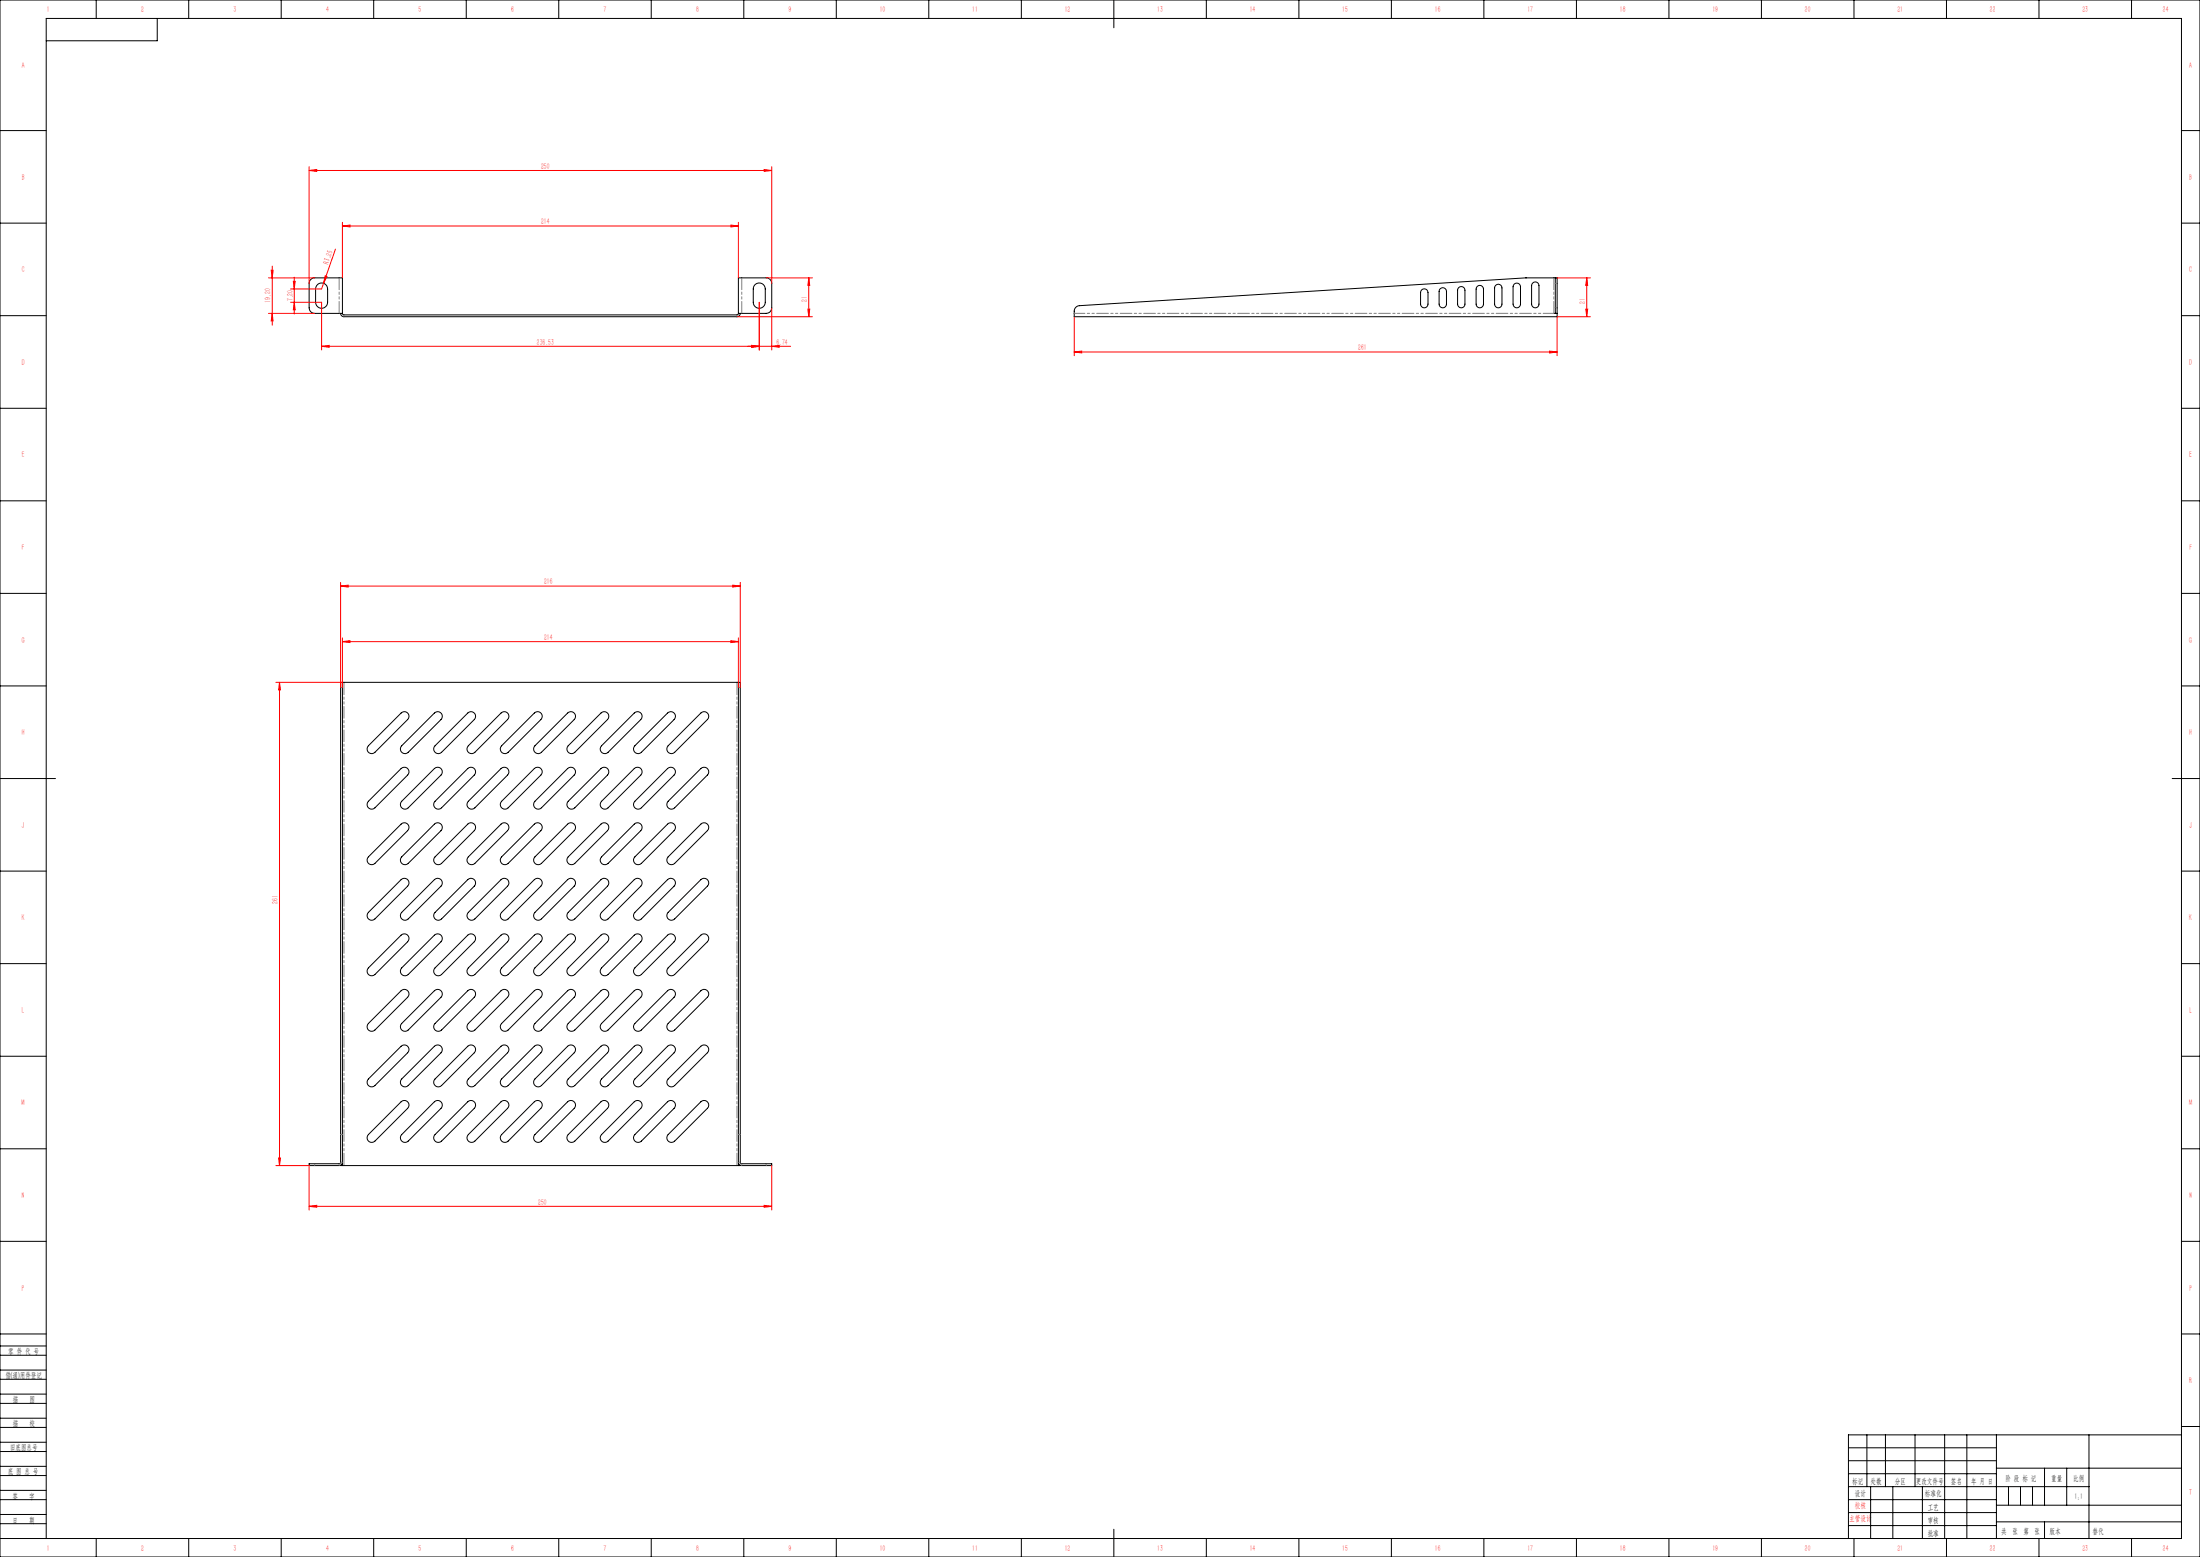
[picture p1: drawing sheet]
<svg xmlns="http://www.w3.org/2000/svg" width="1189mm" height="841mm" viewBox="0 0 1189 841" stroke-linecap="round" stroke-linejoin="round" font-family="sans-serif">
<g fill="none" stroke="#000" stroke-width=".54">
<path d="M0 0h1189v841h-1189zM52 0v10M85 10v12h-60M102 0v10M152 0v10M202 0v10M252 0v10M302 0v10M352 0v10M402 0v10M452 0v10M502 0v10"/>
<path d="M552 0v10M602 0v15M652 0v10M702 0v10M752 0v10M802 0v10M852 0v10M902 0v10M952 0v10M1002 0v10M1052 0v10M1102 0v10"/>
<path d="M1152 0v10M0 71h25M1179 71h10M0 121h25M1179 121h10M172 154a3 3 0 0 1 3-1 3 3 0 0 1 2 3v7a3 3 0 0 1-3 4 3 3 0 0 1-3-4v-7zM408 154a3 3 0 0 1 4-1 3 3 0 0 1 2 3v7a3 3 0 0 1-4 4 3 3 0 0 1-3-4v-7zM768 157l3-1 1 1v7a2 2 0 0 1-2 2 2 2 0 0 1-2-2v-6zM778 156l2-1 2 2v7a2 2 0 0 1-2 2 2 2 0 0 1-2-2v-7zM788 155h3l1 1v8a2 2 0 0 1-2 2 2 2 0 0 1-2-2v-7zM798 155l3-1 1 1v9a2 2 0 0 1-2 2 2 2 0 0 1-2-2v-8zM808 154h2l2 1v9a2 2 0 0 1-2 2 2 2 0 0 1-2-2v-8z"/>
<path d="M818 153h3l1 1v10a2 2 0 0 1-2 2 2 2 0 0 1-2-2v-9zM828 153l3-1 1 2v10a2 2 0 0 1-2 2 2 2 0 0 1-2-2v-10zM841 150v19M841 150a1.5 1.5 0 0 1 1 1 1.5 1.5 0 0 1 0 1v17M841 150h-16l-242 15a4 4 0 0 0-2 6h261v-2M0 171h25M184 169h-14a3 3 0 0 1-3-3v-13a3 3 0 0 1 3-3h15v19M184 169l1 2h1h212h2v-2M184 169h1M185 169l1 1h212l1-1M399 169v-19h15a3 3 0 0 1 3 3v13a3 3 0 0 1-3 3h-14M399 169h1"/>
<path d="M840 169h1M841 169h1M1179 171h10M0 221h25M1179 221h10M0 271h25M1179 271h10M0 321h25M1179 321h10M0 371h25M185 369h-1v259l-1 1h-14a1.5 1.5 0 0 0-1-1 1.5 1.5 0 0 0-1 2h16l2-1v-1M185 369v261"/>
<path d="M185 369h214M399 369h1v259l1 1h14a1.5 1.5 0 0 1 2 1h-16l-1-1-1-1M399 369v261M1179 371h10M199 403l18-18a2.5 2.5 0 0 1 3 0 2.5 2.5 0 0 1 0 4l-17 17a2.5 2.5 0 0 1-4 0 2.5 2.5 0 0 1 0-3zM217 403l18-18a2.5 2.5 0 0 1 3 0 2.5 2.5 0 0 1 0 4l-17 17a2.5 2.5 0 0 1-4 0 2.5 2.5 0 0 1 0-3zM235 403l18-18a2.5 2.5 0 0 1 3 0 2.5 2.5 0 0 1 0 4l-17 17a2.5 2.5 0 0 1-4 0 2.5 2.5 0 0 1 0-3zM253 403l18-18a2.5 2.5 0 0 1 3 0 2.5 2.5 0 0 1 0 4l-17 17a2.5 2.5 0 0 1-4 0 2.5 2.5 0 0 1 0-3zM271 403l18-18a2.5 2.5 0 0 1 3 0 2.5 2.5 0 0 1 0 4l-17 17a2.5 2.5 0 0 1-4 0 2.5 2.5 0 0 1 0-3zM289 403l18-18a2.5 2.5 0 0 1 3 0 2.5 2.5 0 0 1 0 4l-17 17a2.5 2.5 0 0 1-4 0 2.5 2.5 0 0 1 0-3zM307 403l18-18a2.5 2.5 0 0 1 3 0 2.5 2.5 0 0 1 0 4l-17 17a2.5 2.5 0 0 1-4 0 2.5 2.5 0 0 1 0-3zM325 403l18-18a2.5 2.5 0 0 1 3 0 2.5 2.5 0 0 1 0 4l-17 17a2.5 2.5 0 0 1-4 0 2.5 2.5 0 0 1 0-3z"/>
<path d="M343 403l18-18a2.5 2.5 0 0 1 3 0 2.5 2.5 0 0 1 0 4l-17 17a2.5 2.5 0 0 1-4 0 2.5 2.5 0 0 1 0-3zM361 415a2.5 2.5 0 0 1 3 0 2.5 2.5 0 0 1 0 4l-17 17a2.5 2.5 0 0 1-4 0 2.5 2.5 0 0 1 0-3zM361 403l18-18a2.5 2.5 0 0 1 3 0 2.5 2.5 0 0 1 0 4l-17 17a2.5 2.5 0 0 1-4 0 2.5 2.5 0 0 1 0-3zM379 415a2.5 2.5 0 0 1 3 0 2.5 2.5 0 0 1 0 4l-17 17a2.5 2.5 0 0 1-4 0 2.5 2.5 0 0 1 0-3zM0 421h30M199 433l18-18a2.5 2.5 0 0 1 3 0 2.5 2.5 0 0 1 0 4l-17 17a2.5 2.5 0 0 1-4 0 2.5 2.5 0 0 1 0-3zM217 433l18-18a2.5 2.5 0 0 1 3 0 2.5 2.5 0 0 1 0 4l-17 17a2.5 2.5 0 0 1-4 0 2.5 2.5 0 0 1 0-3zM235 433l18-18a2.5 2.5 0 0 1 3 0 2.5 2.5 0 0 1 0 4l-17 17a2.5 2.5 0 0 1-4 0 2.5 2.5 0 0 1 0-3zM253 433l18-18a2.5 2.5 0 0 1 3 0 2.5 2.5 0 0 1 0 4l-17 17a2.5 2.5 0 0 1-4 0 2.5 2.5 0 0 1 0-3zM271 433l18-18a2.5 2.5 0 0 1 3 0 2.5 2.5 0 0 1 0 4l-17 17a2.5 2.5 0 0 1-4 0 2.5 2.5 0 0 1 0-3zM289 433l18-18a2.5 2.5 0 0 1 3 0 2.5 2.5 0 0 1 0 4l-17 17a2.5 2.5 0 0 1-4 0 2.5 2.5 0 0 1 0-3zM307 433l18-18a2.5 2.5 0 0 1 3 0 2.5 2.5 0 0 1 0 4l-17 17a2.5 2.5 0 0 1-4 0 2.5 2.5 0 0 1 0-3z"/>
<path d="M325 433l18-18a2.5 2.5 0 0 1 3 0 2.5 2.5 0 0 1 0 4l-17 17a2.5 2.5 0 0 1-4 0 2.5 2.5 0 0 1 0-3zM1174 421h15M361 445a2.5 2.5 0 0 1 3 0 2.5 2.5 0 0 1 0 4l-17 17a2.5 2.5 0 0 1-4 0 2.5 2.5 0 0 1 0-3zM379 445a2.5 2.5 0 0 1 3 0 2.5 2.5 0 0 1 0 4l-17 17a2.5 2.5 0 0 1-4 0 2.5 2.5 0 0 1 0-3zM0 471h25M199 463l18-18a2.5 2.5 0 0 1 3 0 2.5 2.5 0 0 1 0 4l-17 17a2.5 2.5 0 0 1-4 0 2.5 2.5 0 0 1 0-3zM217 463l18-18a2.5 2.5 0 0 1 3 0 2.5 2.5 0 0 1 0 4l-17 17a2.5 2.5 0 0 1-4 0 2.5 2.5 0 0 1 0-3zM235 463l18-18a2.5 2.5 0 0 1 3 0 2.5 2.5 0 0 1 0 4l-17 17a2.5 2.5 0 0 1-4 0 2.5 2.5 0 0 1 0-3zM253 463l18-18a2.5 2.5 0 0 1 3 0 2.5 2.5 0 0 1 0 4l-17 17a2.5 2.5 0 0 1-4 0 2.5 2.5 0 0 1 0-3zM271 463l18-18a2.5 2.5 0 0 1 3 0 2.5 2.5 0 0 1 0 4l-17 17a2.5 2.5 0 0 1-4 0 2.5 2.5 0 0 1 0-3zM289 463l18-18a2.5 2.5 0 0 1 3 0 2.5 2.5 0 0 1 0 4l-17 17a2.5 2.5 0 0 1-4 0 2.5 2.5 0 0 1 0-3zM307 463l18-18a2.5 2.5 0 0 1 3 0 2.5 2.5 0 0 1 0 4l-17 17a2.5 2.5 0 0 1-4 0 2.5 2.5 0 0 1 0-3z"/>
<path d="M325 463l18-18a2.5 2.5 0 0 1 3 0 2.5 2.5 0 0 1 0 4l-17 17a2.5 2.5 0 0 1-4 0 2.5 2.5 0 0 1 0-3zM361 475a2.5 2.5 0 0 1 3 0 2.5 2.5 0 0 1 0 4l-17 17a2.5 2.5 0 0 1-4 0 2.5 2.5 0 0 1 0-3zM379 475a2.5 2.5 0 0 1 3 0 2.5 2.5 0 0 1 0 4l-17 17a2.5 2.5 0 0 1-4 0 2.5 2.5 0 0 1 0-3zM1179 471h10M199 493l18-18a2.5 2.5 0 0 1 3 0 2.5 2.5 0 0 1 0 4l-17 17a2.5 2.5 0 0 1-4 0 2.5 2.5 0 0 1 0-3zM217 493l18-18a2.5 2.5 0 0 1 3 0 2.5 2.5 0 0 1 0 4l-17 17a2.5 2.5 0 0 1-4 0 2.5 2.5 0 0 1 0-3zM235 493l18-18a2.5 2.5 0 0 1 3 0 2.5 2.5 0 0 1 0 4l-17 17a2.5 2.5 0 0 1-4 0 2.5 2.5 0 0 1 0-3zM253 493l18-18a2.5 2.5 0 0 1 3 0 2.5 2.5 0 0 1 0 4l-17 17a2.5 2.5 0 0 1-4 0 2.5 2.5 0 0 1 0-3zM271 493l18-18a2.5 2.5 0 0 1 3 0 2.5 2.5 0 0 1 0 4l-17 17a2.5 2.5 0 0 1-4 0 2.5 2.5 0 0 1 0-3zM289 493l18-18a2.5 2.5 0 0 1 3 0 2.5 2.5 0 0 1 0 4l-17 17a2.5 2.5 0 0 1-4 0 2.5 2.5 0 0 1 0-3zM307 493l18-18a2.5 2.5 0 0 1 3 0 2.5 2.5 0 0 1 0 4l-17 17a2.5 2.5 0 0 1-4 0 2.5 2.5 0 0 1 0-3zM325 493l18-18a2.5 2.5 0 0 1 3 0 2.5 2.5 0 0 1 0 4l-17 17a2.5 2.5 0 0 1-4 0 2.5 2.5 0 0 1 0-3z"/>
<path d="M0 521h25M199 523l18-18a2.5 2.5 0 0 1 3 0 2.5 2.5 0 0 1 0 4l-17 17a2.5 2.5 0 0 1-4 0 2.5 2.5 0 0 1 0-3zM217 523l18-18a2.5 2.5 0 0 1 3 0 2.5 2.5 0 0 1 0 4l-17 17a2.5 2.5 0 0 1-4 0 2.5 2.5 0 0 1 0-3zM235 535a2.5 2.5 0 0 1 3 0 2.5 2.5 0 0 1 0 4l-17 17a2.5 2.5 0 0 1-4 0 2.5 2.5 0 0 1 0-3zM235 523l18-18a2.5 2.5 0 0 1 3 0 2.5 2.5 0 0 1 0 4l-17 17a2.5 2.5 0 0 1-4 0 2.5 2.5 0 0 1 0-3zM253 523l18-18a2.5 2.5 0 0 1 3 0 2.5 2.5 0 0 1 0 4l-17 17a2.5 2.5 0 0 1-4 0 2.5 2.5 0 0 1 0-3zM271 535a2.5 2.5 0 0 1 3 0 2.5 2.5 0 0 1 0 4l-17 17a2.5 2.5 0 0 1-4 0 2.5 2.5 0 0 1 0-3zM271 523l18-18a2.5 2.5 0 0 1 3 0 2.5 2.5 0 0 1 0 4l-17 17a2.5 2.5 0 0 1-4 0 2.5 2.5 0 0 1 0-3zM289 523l18-18a2.5 2.5 0 0 1 3 0 2.5 2.5 0 0 1 0 4l-17 17a2.5 2.5 0 0 1-4 0 2.5 2.5 0 0 1 0-3zM307 535a2.5 2.5 0 0 1 3 0 2.5 2.5 0 0 1 0 4l-17 17a2.5 2.5 0 0 1-4 0 2.5 2.5 0 0 1 0-3zM307 523l18-18a2.5 2.5 0 0 1 3 0 2.5 2.5 0 0 1 0 4l-17 17a2.5 2.5 0 0 1-4 0 2.5 2.5 0 0 1 0-3zM325 523l18-18a2.5 2.5 0 0 1 3 0 2.5 2.5 0 0 1 0 4l-17 17a2.5 2.5 0 0 1-4 0 2.5 2.5 0 0 1 0-3z"/>
<path d="M343 523l18-18a2.5 2.5 0 0 1 3 0 2.5 2.5 0 0 1 0 4l-17 17a2.5 2.5 0 0 1-4 0 2.5 2.5 0 0 1 0-3zM361 535a2.5 2.5 0 0 1 3 0 2.5 2.5 0 0 1 0 4l-17 17a2.5 2.5 0 0 1-4 0 2.5 2.5 0 0 1 0-3zM361 523l18-18a2.5 2.5 0 0 1 3 0 2.5 2.5 0 0 1 0 4l-17 17a2.5 2.5 0 0 1-4 0 2.5 2.5 0 0 1 0-3zM379 535a2.5 2.5 0 0 1 3 0 2.5 2.5 0 0 1 0 4l-17 17a2.5 2.5 0 0 1-4 0 2.5 2.5 0 0 1 0-3zM1179 521h10M199 553l18-18a2.5 2.5 0 0 1 3 0 2.5 2.5 0 0 1 0 4l-17 17a2.5 2.5 0 0 1-4 0 2.5 2.5 0 0 1 0-3zM235 553l18-18a2.5 2.5 0 0 1 3 0 2.5 2.5 0 0 1 0 4l-17 17a2.5 2.5 0 0 1-4 0 2.5 2.5 0 0 1 0-3zM271 553l18-18a2.5 2.5 0 0 1 3 0 2.5 2.5 0 0 1 0 4l-17 17a2.5 2.5 0 0 1-4 0 2.5 2.5 0 0 1 0-3zM307 553l18-18a2.5 2.5 0 0 1 3 0 2.5 2.5 0 0 1 0 4l-17 17a2.5 2.5 0 0 1-4 0 2.5 2.5 0 0 1 0-3zM325 553l18-18a2.5 2.5 0 0 1 3 0 2.5 2.5 0 0 1 0 4l-17 17a2.5 2.5 0 0 1-4 0 2.5 2.5 0 0 1 0-3zM0 571h25M235 565a2.5 2.5 0 0 1 3 0 2.5 2.5 0 0 1 0 4l-17 17a2.5 2.5 0 0 1-4 0 2.5 2.5 0 0 1 0-3z"/>
<path d="M271 565a2.5 2.5 0 0 1 3 0 2.5 2.5 0 0 1 0 4l-17 17a2.5 2.5 0 0 1-4 0 2.5 2.5 0 0 1 0-3zM307 565a2.5 2.5 0 0 1 3 0 2.5 2.5 0 0 1 0 4l-17 17a2.5 2.5 0 0 1-4 0 2.5 2.5 0 0 1 0-3zM361 565a2.5 2.5 0 0 1 3 0 2.5 2.5 0 0 1 0 4l-17 17a2.5 2.5 0 0 1-4 0 2.5 2.5 0 0 1 0-3zM379 565a2.5 2.5 0 0 1 3 0 2.5 2.5 0 0 1 0 4l-17 17a2.5 2.5 0 0 1-4 0 2.5 2.5 0 0 1 0-3zM1179 571h10M199 583l18-18a2.5 2.5 0 0 1 3 0 2.5 2.5 0 0 1 0 4l-17 17a2.5 2.5 0 0 1-4 0 2.5 2.5 0 0 1 0-3zM217 595a2.5 2.5 0 0 1 3 0 2.5 2.5 0 0 1 0 4l-17 17a2.5 2.5 0 0 1-4 0 2.5 2.5 0 0 1 0-3zM235 595a2.5 2.5 0 0 1 3 0 2.5 2.5 0 0 1 0 4l-17 17a2.5 2.5 0 0 1-4 0 2.5 2.5 0 0 1 0-3zM235 583l18-18a2.5 2.5 0 0 1 3 0 2.5 2.5 0 0 1 0 4l-17 17a2.5 2.5 0 0 1-4 0 2.5 2.5 0 0 1 0-3zM253 595a2.5 2.5 0 0 1 3 0 2.5 2.5 0 0 1 0 4l-17 17a2.5 2.5 0 0 1-4 0 2.5 2.5 0 0 1 0-3zM271 595a2.5 2.5 0 0 1 3 0 2.5 2.5 0 0 1 0 4l-17 17a2.5 2.5 0 0 1-4 0 2.5 2.5 0 0 1 0-3zM271 583l18-18a2.5 2.5 0 0 1 3 0 2.5 2.5 0 0 1 0 4l-17 17a2.5 2.5 0 0 1-4 0 2.5 2.5 0 0 1 0-3z"/>
<path d="M289 595a2.5 2.5 0 0 1 3 0 2.5 2.5 0 0 1 0 4l-17 17a2.5 2.5 0 0 1-4 0 2.5 2.5 0 0 1 0-3zM307 595a2.5 2.5 0 0 1 3 0 2.5 2.5 0 0 1 0 4l-17 17a2.5 2.5 0 0 1-4 0 2.5 2.5 0 0 1 0-3zM307 583l18-18a2.5 2.5 0 0 1 3 0 2.5 2.5 0 0 1 0 4l-17 17a2.5 2.5 0 0 1-4 0 2.5 2.5 0 0 1 0-3zM325 583l18-18a2.5 2.5 0 0 1 3 0 2.5 2.5 0 0 1 0 4l-17 17a2.5 2.5 0 0 1-4 0 2.5 2.5 0 0 1 0-3zM343 595a2.5 2.5 0 0 1 3 0 2.5 2.5 0 0 1 0 4l-17 17a2.5 2.5 0 0 1-4 0 2.5 2.5 0 0 1 0-3zM361 595a2.5 2.5 0 0 1 3 0 2.5 2.5 0 0 1 0 4l-17 17a2.5 2.5 0 0 1-4 0 2.5 2.5 0 0 1 0-3zM379 595a2.5 2.5 0 0 1 3 0 2.5 2.5 0 0 1 0 4l-17 17a2.5 2.5 0 0 1-4 0 2.5 2.5 0 0 1 0-3zM184 613h.1M185 613h.1M307 613l18-18a2.5 2.5 0 0 1 3 0 2.5 2.5 0 0 1 0 4l-17 17a2.5 2.5 0 0 1-4 0 2.5 2.5 0 0 1 0-3zM399 613h.1M400 613h.1"/>
<path d="M0 621h25M184 629l1 1M185 630h214M400 629l-1 1M1179 621h10M0 671h25M1179 671h10M0 732h25M0 727h25M0 721h25M1179 721h10M0 745h25"/>
<path d="M0 740h25M0 758h25M0 753h25M0 771h25M0 766h25M0 779h25M1009 775v28M1019 775v28M1035 775v28M1051 775v56M1063 775v56M1079 775v56"/>
<path d="M1129 775v56M1179 771h10M1179 775h-180v56M0 784h25M0 797h25M0 792h25M999 782h80M999 789h80M999 796h80M1079 793h100M1105 793v20M1117 793v20"/>
<path d="M0 810h25M0 805h25M0 818h25M999 810h80M999 803h130M999 817h80M1011 803v28M1023 803v28M1039 803v28M1079 813h100M1085 803v10M1092 803v10"/>
<path d="M1098 803v10M0 823h25M0 831h1179v-821h-1154v821M52 831v10M102 831v10M152 831v10M202 831v10M252 831v10M302 831v10M352 831v10M402 831v10M452 831v10"/>
<path d="M502 831v10M552 831v10M602 826v15M652 831v10M702 831v10M752 831v10M802 831v10M852 831v10M902 831v10M952 831v10M999 824h80M1002 831v10"/>
<path d="M1052 831v10M1079 822h100M1102 831v10M1105 822v9M1152 831v10"/>
</g>
<path d="M183 150v19M840 150v19M401 169v-19" fill="none" stroke="#808080" stroke-width=".54" stroke-dasharray="6.3 1.3 1.3 1.3 1.3 1.3" stroke-dashoffset="-.1"/>
<g fill="none" stroke="#808080" stroke-width=".54" stroke-dasharray="6.3 1.3 1.3 1.3 1.3 1.3">
<path d="M842 153h-1M186 170v1M398 170v1M841 166h1M185 371h-1M400 371h-1M184 613h1M185 613h-1M399 613h1M400 613h-1M170 629v1M183 629v1"/>
<path d="M184 628h1M400 628h-1M401 629v1M414 630v-1"/>
</g>
<path d="M840 169h-259" fill="none" stroke="#808080" stroke-width=".54" stroke-dasharray="6.3 1.3 1.3 1.3 1.3 1.3" stroke-dashoffset=".6"/>
<path d="M398 369v261M186 630v-261" fill="none" stroke="#808080" stroke-width=".54" stroke-dasharray="6.3 1.3 1.3 1.3 1.3 1.3" stroke-dashoffset="-.3"/>
<g fill="none" stroke="#f00" stroke-width=".54">
<path d="M167 92h4v1zM167 90v63M167 92h250M413 92h4l-4 1zM417 90v63M181 135l-7 21h-17M185 122h4v1zM185 120v30M185 122h214M395 122h4l-4 1zM399 120v30M145 150h25"/>
<path d="M147 146h1l-1 4zM147 144v32M159 152h1l-1 4zM159 150v20M176 149h1l-2 4zM414 150h25M437 150l1 4h-1zM437 150v21M842 150h18M858 150v4h-1zM858 150v21M145 169h25"/>
<path d="M147 169l1 4h-1zM157 163h17v26M159 163l1 4h-1zM398 171h41M410 163v26M417 166v23M437 167h1l-1 4zM581 171v21M857 167h1v4zM860 171h-18v21M174 187h4v1zM406 187h4l-4 1z"/>
<path d="M417 187h4v1zM427 187h-253M581 190h4v1zM581 190h261M837 190h5l-5 1zM184 317l4-1v1zM184 315v56M184 317h216M396 316l4 1h-4zM400 315v56M185 347l4-1v1zM185 345v26"/>
<path d="M185 347h214M395 346l4 1h-4zM399 345v26M149 369h36M151 369l1 4h-1zM151 369v261M149 630h18v24M151 625h1l-1 5zM417 630v24M167 652l4-1v1zM167 652h250M413 651l4 1h-4z"/>
</g>
<g fill="#f00">
<path d="M176 149h1l-2 4z"/>
<path d="M174 187h4v1zM406 187h4l-4 1zM167 652l4-1v1zM413 651l4 1h-4z"/>
<path d="M184 317l4-1v1zM396 316l4 1h-4z"/>
<path d="M185 347l4-1v1zM395 346l4 1h-4z"/>
<path d="M167 92h4v1zM413 92h4l-4 1z"/>
<path d="M159 163l1 4h-1zM159 152h1l-1 4z"/>
<path d="M437 150l1 4h-1zM437 167h1l-1 4zM858 150v4h-1zM857 167h1v4zM151 369l1 4h-1zM151 625h1l-1 5z"/>
<path d="M147 146h1l-1 4zM147 169l1 4h-1z"/>
<path d="M185 122h4v1zM395 122h4l-4 1zM406 187h4l-4 1zM417 187h4v1z"/>
<path d="M581 190h4v1zM837 190h5l-5 1z"/>
</g>
<g font-size="4.4" fill="#f00">
<text x="25" y="7">1</text>
<text x="76" y="7">2</text>
<text x="126" y="7">3</text>
<text x="176" y="7">4</text>
<text x="226" y="7">5</text>
<text x="276" y="7">6</text>
<text x="326" y="7">7</text>
<text x="376" y="7">8</text>
<text x="426" y="7">9</text>
<text x="475" y="7">10</text>
<text x="525" y="7">11</text>
<text x="575" y="7">12</text>
<text x="625" y="7">13</text>
<text x="675" y="7">14</text>
<text x="725" y="7">15</text>
<text x="775" y="7">16</text>
<text x="825" y="7">17</text>
<text x="875" y="7">18</text>
<text x="925" y="7">19</text>
<text x="975" y="7">20</text>
<text x="1025" y="7">21</text>
<text x="1075" y="7">22</text>
<text x="1125" y="7">23</text>
<text x="1169" y="7">24</text>
<text x="12" y="37">A</text>
<text x="1183" y="37">A</text>
<text x="292" y="91">250</text>
<text x="12" y="97">B</text>
<text x="1183" y="97">B</text>
<text x="292" y="121">214</text>
<text x="177" y="143" transform="rotate(-71 177 143)">R3.25</text>
<text x="12" y="147">C</text>
<text x="1183" y="147">C</text>
<text x="146" y="163" transform="rotate(-90 146 163)">19.20</text>
<text x="158" y="163" transform="rotate(-90 158 163)">7.20</text>
<text x="436" y="163" transform="rotate(-90 436 163)">21</text>
<text x="857" y="164" transform="rotate(-90 857 164)">21</text>
<text x="290" y="186">236.53</text>
<text x="420" y="186">6.74</text>
<text x="734" y="189">261</text>
<text x="12" y="197">D</text>
<text x="1183" y="197">D</text>
<text x="12" y="247">E</text>
<text x="1183" y="247">E</text>
<text x="12" y="297">F</text>
<text x="1183" y="297">F</text>
<text x="294" y="316">216</text>
<text x="12" y="347">G</text>
<text x="294" y="346">214</text>
<text x="1183" y="347">G</text>
<text x="12" y="397">H</text>
<text x="1183" y="397">H</text>
<text x="12" y="447">J</text>
<text x="1183" y="447">J</text>
<text x="150" y="488" transform="rotate(-90 150 488)">261</text>
<text x="12" y="497">K</text>
<text x="1183" y="497">K</text>
<text x="12" y="547">L</text>
<text x="1183" y="547">L</text>
<text x="12" y="597">M</text>
<text x="1183" y="597">M</text>
<text x="12" y="647">N</text>
<text x="1183" y="647">N</text>
<text x="291" y="651">250</text>
<text x="12" y="697">P</text>
<text x="1183" y="697">P</text>
<text x="1183" y="747">R</text>
<text x="1183" y="807">T</text>
<text x="1002" y="815">校核</text>
<text x="999" y="822">主管设计</text>
<text x="25" y="838">1</text>
<text x="76" y="838">2</text>
<text x="126" y="838">3</text>
<text x="176" y="838">4</text>
<text x="226" y="838">5</text>
<text x="276" y="838">6</text>
<text x="326" y="838">7</text>
<text x="376" y="838">8</text>
<text x="426" y="838">9</text>
<text x="475" y="838">10</text>
<text x="525" y="838">11</text>
<text x="575" y="838">12</text>
<text x="625" y="838">13</text>
<text x="675" y="838">14</text>
<text x="725" y="838">15</text>
<text x="775" y="838">16</text>
<text x="825" y="838">17</text>
<text x="875" y="838">18</text>
<text x="925" y="838">19</text>
<text x="975" y="838">20</text>
<text x="1025" y="838">21</text>
<text x="1075" y="838">22</text>
<text x="1125" y="838">23</text>
<text x="1169" y="838">24</text>
</g>
<g font-size="4.4">
<text x="4" y="731">零 件 代 号</text>
<text x="3" y="744">借(通)用件登记</text>
<text x="7" y="757">描</text>
<text x="16" y="757">图</text>
<text x="7" y="771">描</text>
<text x="16" y="771">校</text>
<text x="5" y="783">旧底图总号</text>
<text x="4" y="796">底 图 总 号</text>
<text x="1001" y="801">标记</text>
<text x="1011" y="801">处数</text>
<text x="1024" y="801">分区</text>
<text x="1035" y="801">更改文件号</text>
<text x="1054" y="801">签名</text>
<text x="1065" y="801">年 月 日</text>
<text x="1084" y="800">阶 段 标 记</text>
<text x="1109" y="800">重量</text>
<text x="1120" y="800">比例</text>
<text x="7" y="809">签</text>
<text x="16" y="809">字</text>
<text x="1002" y="808">设计</text>
<text x="1040" y="808">标准化</text>
<text x="1042" y="815">工艺</text>
<text x="7" y="822">日</text>
<text x="16" y="822">期</text>
<text x="1042" y="822">审核</text>
<text x="1042" y="829">批准</text>
<text x="1082" y="828">共 张 第 张</text>
<text x="1108" y="828">版本</text>
</g>
<g font-size="4.4" fill="#0a0605">
<text x="1121" y="809">1:1</text>
<text x="1131" y="828">替代</text>
</g>
</svg>
